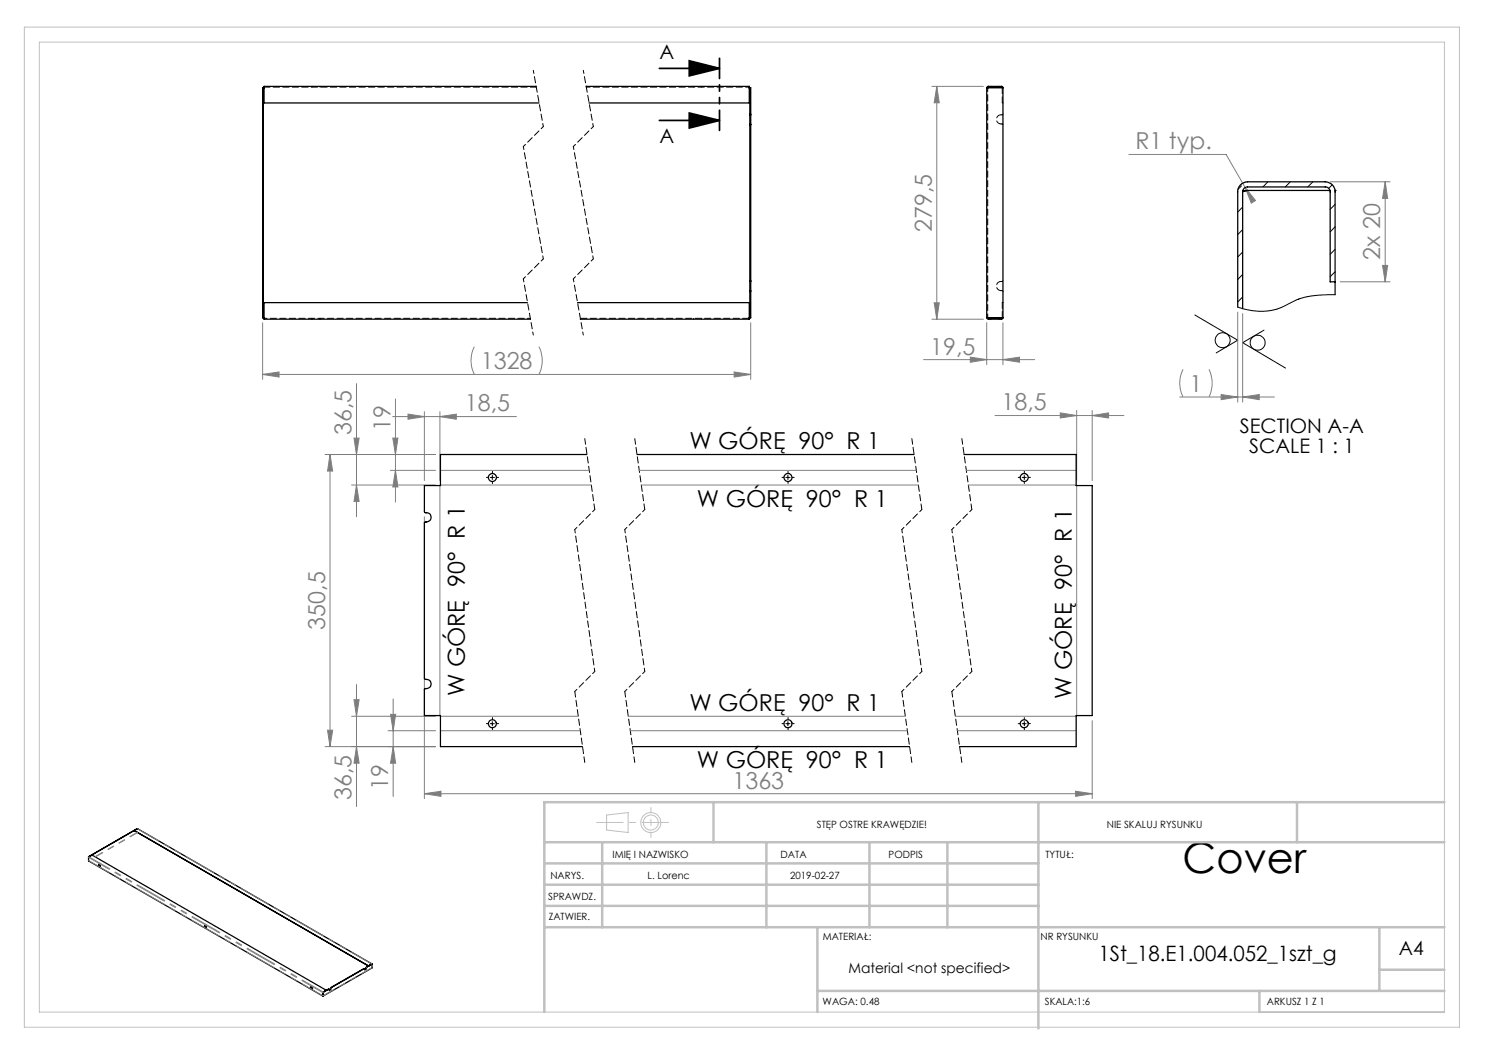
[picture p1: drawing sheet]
<svg xmlns="http://www.w3.org/2000/svg" width="297mm" height="210mm" viewBox="0 0 297 210" stroke-linecap="round" stroke-linejoin="round" font-family="sans-serif">
<g fill="none" stroke="#000" stroke-width=".2">
<path d="M239 63l8.5 5-4.3 2.6M252.8 66l-4.3 2.5 8.6 5.1M98.1 95.5h.8M98.5 95.1v.8M157.2 95.5h.8M157.6 95.1v.8M204.4 95.5h.8M204.9 95.1v.8M98.1 144.7h.8M98.5 144.3v.9M157.2 144.7h.8M157.6 144.3v.9"/>
<path d="M204.4 144.7h.8M204.9 144.3v.9"/>
<circle cx="244.5" cy="68" r="1.5"/>
<circle cx="251.5" cy="68.5" r="1.51"/>
</g>
<path d="M131.9 13.7h12M137.9 12.2l6 1.5-6 1.5zM131.9 24.1h12M137.9 22.6l6 1.5-6 1.5z" fill="none" stroke="#000" stroke-width=".35"/>
<g fill="none" stroke="#c0c0c0" stroke-width=".2">
<path d="M4.9 5.4h287v200h-287zM7.9 8.4h281v194h-281zM121.3 163l4.3-.5v4l-4.3-.5z"/>
<circle cx="130.2" cy="164.5" r="2"/>
<circle cx="130.2" cy="164.5" r="1.49"/>
</g>
<g fill="none" stroke="#808080" stroke-width=".2">
<path d="M186.4 17.3h10.3M187.4 17.3l.5 3.3h-1.1zM187.4 17.3v46.5M225.8 30.9h19.4l3.8 6.6M249 37.5l2.1 2.6-.8 .5zM249 37.5l.5 .9M266 36.4h12M277 36.4l.5 3.3h-1zM277 36.4v20M268 56.4h10M276.5 53.1h1l-.5 3.3zM52.5 74.9l3.3-.5v1z"/>
<path d="M52.5 64.5v11.4M52.5 74.9h97.6M71.3 76.7v26.7M79.1 79.8v20.6M94.9 69.3a6.1 6.1 0 0 0 0 5.6M107.8 69.3a6.1 6.1 0 0 1 0 5.6M146.8 74.4l3.3 .5-3.3 .5zM150.1 64.5v11.4M184.7 71.9h22.2M186.4 63.8h10.3M186.8 60.6h1.1l-.5 3.2zM194.1 71.4l3.2 .5-3.2 .6z"/>
<path d="M197.3 64.5v8.4M200.6 71.9l3.3-.5v1.1zM200.6 64.5v8.4M235.9 79.4h19M236.6 73.9a6.1 6.1 0 0 0 0 5.5M241.8 73.9a6.4 6.4 0 0 1 0 5.5M244.2 78.9l3.3 .5-3.3 .5zM247.5 62.4v18M248.5 79.4l3.3-.5v1zM248.5 62.7v17.7M65 90.9h22.1M66 90.9l.5 3.3h-1z"/>
<path d="M66 90.9v58.4M70.3 97h16.8M70.8 87.6h1l-.5 3.3zM71.3 97l.5 3.3h-1zM78.1 94.1h9M78.5 83.3h24.8M78.6 87.6h1l-.5 3.3zM79.1 94.1l.5 3.3h-1zM81.6 82.8l3.3 .5-3.3 .5zM84.9 82.3v13.8M88 97.1v46M88 83.3l3.3-.5v1z"/>
<path d="M88 82.3v13.8M88.1 97h30.2M88.1 94.1h29.7M127.8 94.1h55.4M128.2 97h55.5M193.3 94.1h21.9M193.6 97h21.6M199 83.1h25.8M212.1 82.6l3.2 .5-3.2 .5zM215.3 82.1v14M215.3 97.1v46M218.4 83.1l3.3-.5v1z"/>
<path d="M218.4 82.1v14M84.9 103.4v56.3M70.8 139.9h1l-.5 3.4zM71.3 136.9v24.4M78.6 139.8v19.5M65 149.3h22.1M65.5 146h1l-.5 3.3zM70.3 143.3h16.8M71.3 149.3l.5 3.3h-1zM77.6 146.1h9.5M78.1 142.9h1l-.5 3.2zM78.6 149.3l.5 3.3h-1z"/>
<path d="M84.9 158.7l3.3-.5v1.1zM84.9 158.7h133.5M88.1 143.3h27.5M88.1 146.1h27.9M125.6 143.3h55.4M126 146.1h55.5M191 143.3h24.2M191.5 146.1h23.7M215.1 158.2l3.3 .5-3.3 .6zM218.4 144.1v15.6"/>
</g>
<g fill="none" stroke="#000" stroke-width=".2" stroke-dasharray="15.2 1.3 1.3 1.3">
<path d="M97.7 95.5h-.4M98.5 96.3v.4M98.5 94.6v-.3M99.3 95.5h.4M156.8 95.5h-.4M157.6 96.3v.4M157.6 94.6v-.3M158.4 95.5h.4M204 95.5h-.4M204.9 96.3v.4M204.9 94.6v-.3M205.7 95.5h.4"/>
<path d="M97.7 144.7h-.4M98.5 145.6v.3M98.5 143.9v-.4M99.3 144.7h.4M156.8 144.7h-.4M157.6 145.6v.3M157.6 143.9v-.4M158.4 144.7h.4M204 144.7h-.4M204.9 145.6v.3M204.9 143.9v-.4M205.7 144.7h.4"/>
</g>
<path d="M106.7 14.1l2 11.2M116.7 14.1l2 11.2M104.7 55.8l2 11.2M114.7 55.8l2 11.2M115 105.9l4 28.4M125 105.9l4 28.4M180.4 105.9l4 28.4M190.4 105.9l4 28.4" fill="none" stroke="#000" stroke-width=".2" stroke-dasharray="1.3 .6" stroke-dashoffset=".6"/>
<g fill="none" stroke="#000" stroke-width=".2" stroke-dasharray="1.3 .6" stroke-dashoffset=".7">
<path d="M104.7 29.3l4 22.5M108.7 25.3l-4 4M114.7 29.3l4 22.5M118.7 25.3l-4 4M108.7 51.8l-4 4M118.7 51.8l-4 4M119 101.9l-4 4M129 101.9l-4 4M184.4 101.9l-4 4M194.4 101.9l-4 4M119 134.3l-4 4M129 134.3l-4 4"/>
<path d="M184.4 134.3l-4 4M194.4 134.3l-4 4"/>
</g>
<path d="M117 87.7l2 14.2M127 87.7l2 14.2M182.4 87.7l2 14.2M192.4 87.7l2 14.2M115 138.3l2 14.2M125 138.3l2 14.2M180.4 138.3l2 14.2M190.4 138.3l2 14.2" fill="none" stroke="#000" stroke-width=".2" stroke-dasharray="1.3 .6" stroke-dashoffset=".1"/>
<path d="M143.9 11.7v14.4" fill="none" stroke="#000" stroke-width=".35" stroke-dasharray="6.3 1.3 1.3 1.3 1.3 1.3" stroke-dashoffset="2.3"/>
<path d="M133.7 164.5h-14.4" fill="none" stroke="#c0c0c0" stroke-width=".2" stroke-dasharray="15.2 1.3 1.3 1.3" stroke-dashoffset="10"/>
<path d="M130.2 161.5v6" fill="none" stroke="#c0c0c0" stroke-width=".2" stroke-dasharray="15.2 1.3 1.3 1.3" stroke-dashoffset="14.1"/>
<g fill="none" stroke="#c0c0c0" stroke-width=".5">
<path d="M108.9 176.9h98.8M108.9 172.7h98.8M108.9 168.4h180M120.4 168.4v17M142.7 160.4v8M153.3 168.4v17M173.9 168.4v17M189.5 168.4v17M207.7 160.4v45.3M259.4 160.4v8M288.9 160.4h-180v42M108.9 181.2h98.8"/>
<path d="M108.9 185.4h180M163.5 198.2h125.4M163.5 185.4v17M251.9 198.2v4.2M275.9 185.4v12.8M275.9 193.9h13"/>
</g>
<path d="M137.9 12.2l6 1.5-6 1.5zM137.9 22.6l6 1.5-6 1.5z" fill="#000"/>
<g fill="#808080">
<path d="M52.5 74.9l3.3-.5v1zM146.8 74.4l3.3 .5-3.3 .5zM249 37.5l1.3 3.1 .8-.5z"/>
<path d="M81.6 82.8l3.3 .5-3.3 .5zM88 83.3l3.3-.5v1z"/>
<path d="M84.9 158.7l3.3-.5v1.1zM215.1 158.2l3.3 .5-3.3 .6zM212.1 82.6l3.2 .5-3.2 .5zM218.4 83.1l3.3-.5v1z"/>
<path d="M186.8 60.6h1.1l-.5 3.2zM187.4 17.3l.5 3.3h-1.1zM276.5 53.1h1l-.5 3.3zM277 36.4l.5 3.3h-1z"/>
<path d="M78.6 149.3l.5 3.3h-1zM78.1 142.9h1l-.5 3.2zM71.3 149.3l.5 3.3h-1zM70.8 139.9h1l-.5 3.4zM65.5 146h1l-.5 3.3zM66 90.9l.5 3.3h-1zM79.1 94.1l.5 3.3h-1zM78.6 87.6h1l-.5 3.3z"/>
<path d="M70.8 87.6h1l-.5 3.3zM71.3 97l.5 3.3h-1z"/>
<path d="M194.1 71.4l3.2 .5-3.2 .6zM200.6 71.9l3.3-.5v1.1zM244.2 78.9l3.3 .5-3.3 .5zM248.5 79.4l3.3-.5v1z"/>
</g>
<g fill="none" stroke="#000" stroke-width=".25">
<path d="M52.7 17.6h.1M52.7 17.6h-.2v46h.2M52.7 17.6v46M52.8 17.6v3h55M107.2 17.3h-54.4v.3M117.2 17.3h32.7v.3M149.9 17.6v3h-32.1M150 17.6h-.1M150 17.6h.1v5.4M150 17.6v5.4M197.3 17.6v45.9M197.7 17.3l-.4 .3"/>
<path d="M197.7 17.4l-.2 .2M197.7 17.4h2.6l.1 .2M197.7 17.3h2.7l.2 .3M197.7 17.3v.1M200.6 17.6h-3.3M200.6 17.6v46M150 23v1.8M150 24.8v31.5M150 25h.1M150 24.8h.1M150 22.8h.1M150 23h.1"/>
<path d="M150.1 23v1.8M150.1 24.8v31.5M248.5 38.4a.96 .96 0 0 1 1-1h15.5a.96 .96 0 0 1 1 1v18h1M248.5 38.4v23.3M249.5 38.1l-1 .3M249.5 38.1l-.9 .1M249.5 38.1h16.5M267 38.1h.1M150 56.3v1.8M150 58.3h.1M150 58.1v5.5M150 58.1h.1"/>
<path d="M150 56.3h.1M150 56.2h.1M150.1 56.3v1.8M150.1 58.1v5.5h-.1M267 58.9v-20.5a1.99 1.99 0 0 0-2-2h-15.5a1.99 1.99 0 0 0-2 2v23M52.8 63.5v.3h53.3M52.8 63.5l-.1 .1M105.5 60.5h-52.7v3M115.5 60.5h34.4v3M149.9 63.5v.3h-33.8M149.9 63.5l.1 .1M197.3 63.5l3.3 .1"/>
<path d="M197.3 63.5l.4 .3M197.5 63.6l.2 .1M197.7 63.7v.1M200.4 63.6v.1h-2.7M200.6 63.6l-.3 .2h-2.6M117.4 90.9h-29.3v6.2h-3.2v5.3l.2 .1a.94 .94 0 0 1 1.1 1 .94 .94 0 0 1-1.1 .9l-.2 .1v31.2l.2 .2a.94 .94 0 0 1 1.1 .9 .94 .94 0 0 1-1.1 .9l-.2 .2v5.2h3.2v6.2h28.4M127.4 90.9h55.4M192.8 90.9h22.4v6.2h3.2v46h-3.2v6.2h-23.3M126.5 149.3h55.4M17.7 171.5l.7-.5 46.8 27M17.7 171.3v.9l46.9 27M17.7 171.3v.1"/>
<path d="M17.7 171.4h.1M19.7 172.9a.2 .2 0 0 1 .3 .1 .2 .2 0 0 1-.1 .3zM19.8 172.9v.2l.2 .2M26.9 166.1l46.8 27.1M26.9 166.1h.1M27.5 165.7l-9.8 5.7M27.5 165.7v.1M27.5 165.7l-9.8 5.6M27.5 165.8l46.9 27M27.5 165.8l-.6 .3M41 185.1v.3l.2 .1M62.2 197.4l.2 .1v.3l-.2-.1z"/>
<path d="M62.2 197.4l.1 .3 .2 .1M64.5 199.2h.1M64.6 199.1v.1M64.6 199.1l-.1 .1M64.6 198.4l-.1 .8M64.6 198.5v.6M64.6 198.5h.1M64.6 199.2h.1M64.6 198.4l.1 .1M64.6 198.4l.1 .8M64.6 199.1l.1 .1M64.7 199.2h-.1"/>
<path d="M65.2 198l-.6 .4M65.2 198v.1M65.8 197.8l-1.2 .6M65.8 197.8l-1.1 .7M66.1 197.6v.2l-.3 .2M66.1 197.6h.1M66.2 197.6l-.3 .4-.1-.2M66.2 197.5h.1M66.2 197.5l-.1 .1M66.2 197.5v.1M72.8 193.7l-6.6 3.8M73.2 193.5l-.2 .4-.2-.2"/>
<path d="M73.2 193.6l-.1 .3h-.2M73.2 193.5h.1M73.3 193.5h.1M73.3 193.5h-.1M73.7 193.2h.1M74.3 192.8h.1M74.3 192.8l-.6 .4M74.4 192.8h.1M74.4 192.8l-1.1 .7M74.4 192.8v.8l-9.8 5.6"/>
<circle cx="98.5" cy="95.5" r=".8"/>
<circle cx="157.6" cy="95.5" r=".8"/>
<circle cx="204.9" cy="95.5" r=".81"/>
<circle cx="98.5" cy="144.8" r=".8"/>
<circle cx="157.6" cy="144.8" r=".8"/>
<circle cx="204.9" cy="144.7" r=".81"/>
<circle cx="41.1" cy="185.4" r=".21"/>
</g>
<path d="M27.5 165.7l46.9 27.1M64.5 198.5l-46.8-27M64.5 199.2l-46.8-27.1M64.6 198.4l-46.8-27" fill="none" stroke="#808080" stroke-width=".2" stroke-dasharray="6.3 1.3 1.3 1.3 1.3 1.3" stroke-dashoffset="1.5"/>
<path d="M64.6 198.5h-.1M64.6 199.1h.1M64.6 198.4h.1M66.2 197.6v.1M73.2 193.5l.1 .1M74.4 192.8h.1" fill="none" stroke="#808080" stroke-width=".2" stroke-dasharray="6.3 1.3 1.3 1.3 1.3 1.3"/>
<path d="M74.4 193.5l-9.7 5.7" fill="none" stroke="#808080" stroke-width=".2" stroke-dasharray="6.3 1.3 1.3 1.3 1.3 1.3" stroke-dashoffset="3.9"/>
<path d="M19.1 171.4l8.4-4.9M27.4 166.5l-8.4 4.8" fill="none" stroke="#808080" stroke-width=".2" stroke-dasharray="6.3 1.3 1.3 1.3 1.3 1.3" stroke-dashoffset="4.7"/>
<path d="M149.9 63.7h-33.8" fill="none" stroke="#000" stroke-width=".2" stroke-dasharray="1.3 .6" stroke-dashoffset="-.1"/>
<path d="M117.3 17.4h32.6M197.5 63.5v-45.9" fill="none" stroke="#000" stroke-width=".2" stroke-dasharray="1.3 .6" stroke-dashoffset=".5"/>
<g fill="none" stroke="#000" stroke-width=".2" stroke-dasharray="1.3 .6">
<path d="M52.8 17.3l.1 .3M52.8 17.4l.1 .2M52.9 17.6h-.1M52.9 17.6l-.4-.1M62.4 17.3v.1M64 17.4v-.1M138.7 17.3v.1M140.3 17.4v-.1M149.8 17.6l.1-.3M149.8 17.6l.1-.2M149.9 17.6h-.1M150.1 17.5l-.3 .1"/>
<path d="M197.5 17.6l.2-.1M197.5 17.6h-.1M197.5 17.6h.1M198.2 17.3v.1M199.8 17.4v-.1M200.5 17.6l-.1-.1M200.6 17.6v-.1M200.2 24.8h.3M200.5 23l.1-.2M200.5 23h-.3M200.6 20.6h-.1M200.6 25l-.1-.2"/>
<path d="M200.2 58.1h.3M200.5 56.3l.1-.2M200.5 56.3h-.3M200.6 58.3l-.1-.2M52.5 63.5h.4M52.8 63.5h.1M52.9 63.5l-.1 .3M52.9 63.5l-.1 .2M62.4 63.7v.1M64 63.8v-.1M138.7 63.7v.1M140.3 63.8v-.1"/>
<path d="M149.8 63.5h.1M149.8 63.5h.4M149.9 63.8l-.1-.3M149.9 63.7l-.1-.2M197.5 63.5h.1M197.5 63.5h-.1M197.7 63.5h-.2M198.2 63.7v.1M199.8 63.8v-.1M200.4 63.5h.1M200.6 63.5h.1M200.6 60.5h-.1"/>
</g>
<path d="M106.1 63.7h-53.3" fill="none" stroke="#000" stroke-width=".2" stroke-dasharray="1.3 .6" stroke-dashoffset=".7"/>
<path d="M52.8 17.4h54.5M200.5 17.6v3M200.5 60.5v3" fill="none" stroke="#000" stroke-width=".2" stroke-dasharray="1.3 .6" stroke-dashoffset=".1"/>
<path d="M200.2 23a.92 .92 0 0 0-.9 .9 .92 .92 0 0 0 .9 .9M200.2 56.3a.92 .92 0 0 0-.9 .9 .92 .92 0 0 0 .9 .9" fill="none" stroke="#000" stroke-width=".2" stroke-dasharray="1.3 .6" stroke-dashoffset=".2"/>
<g fill="none" stroke="#000" stroke-width=".2">
<path d="M247.7 37.7l-.1 .2M248.3 37.2l-.4 .4M249 36.4v.1M253.6 36.4l-1 1M258.1 36.4l-1 1M262.6 36.4l-1.1 1M266.5 37l-.8 .7M248.5 41.4l-1 1M248.5 45.9l-1 1M248.5 50.4l-1 1M248.5 54.9l-1 1M248.5 59.4l-1 1"/>
<path d="M267 58.9l-3.1 .1-2.8 .4-1.9 .6-3 1.6-2.2 .6h-3.2l-1.8-.3-1.5-.5M267 40.9l-1 1M267 45.4l-1 1M267 49.9l-1 1M267 54.4l-1 .9"/>
</g>
<text font-size="8.5" x="236.5" y="174.7">Cover</text>
<g font-size="4.7" fill="#808080">
<text x="227.1" y="29.9">R1 typ.</text>
<text x="186.4" y="46.4" transform="rotate(-90 186.4 46.4)">279,5</text>
<text x="276" y="52" transform="rotate(-90 276 52)">2x 20</text>
<text x="186" y="70.9">19,5</text>
<text x="96.2" y="73.9">1328</text>
<text x="93" y="82.3">18,5</text>
<text x="200.3" y="82.1">18,5</text>
<text x="237.9" y="78.4">1</text>
<text x="70.3" y="87.1" transform="rotate(-90 70.3 87.1)">36,5</text>
<text x="78.1" y="86.2" transform="rotate(-90 78.1 86.2)">19</text>
<text x="65" y="125.9" transform="rotate(-90 65 125.9)">350,5</text>
<text x="70.3" y="160" transform="rotate(-90 70.3 160)">36,5</text>
<text x="77.6" y="158" transform="rotate(-90 77.6 158)">19</text>
<text x="146.5" y="157.7">1363</text>
</g>
<g font-size="4.7">
<text x="137.9" y="89.7">W GÓRĘ 90° R 1</text>
<text x="139.4" y="101.3">W GÓRĘ 90° R 1</text>
<text x="92.9" y="139.2" transform="rotate(-90 92.9 139.2)">W GÓRĘ 90° R 1</text>
<text x="137.9" y="142.2">W GÓRĘ 90° R 1</text>
<text x="214.3" y="139.8" transform="rotate(-90 214.3 139.8)">W GÓRĘ 90° R 1</text>
<text x="139.4" y="153.7">W GÓRĘ 90° R 1</text>
</g>
<text font-size="4.2" x="219.7" y="192.2">1St_18.E1.004.052_1szt_g</text>
<g font-size="4">
<text x="131.9" y="11.8">A</text>
<text x="131.9" y="28.6">A</text>
<text x="248" y="86.7">SECTION A-A</text>
<text x="249.9" y="90.6">SCALE 1 : 1</text>
</g>
<text font-size="3.9" x="279.8" y="190.9">A4</text>
<text font-size="2.8" x="169.7" y="194.6">Material &lt;not specified&gt;</text>
<g font-size="2">
<text x="163.4" y="165.5">STĘP OSTRE KRAWĘDZIE!</text>
<text x="221.4" y="165.6">NIE SKALUJ RYSUNKU</text>
<text x="122.5" y="171.6">IMIĘ I NAZWISKO</text>
<text x="156.1" y="171.6">DATA</text>
<text x="177.7" y="171.6">PODPIS</text>
<text x="209.1" y="171.6">TYTUŁ:</text>
<text x="110.1" y="175.8">NARYS.</text>
<text x="129.5" y="175.8">L. Lorenc</text>
<text x="158" y="175.7">2019-02-27</text>
<text x="109.6" y="180">SPRAWDZ.</text>
<text x="109.7" y="184.1">ZATWIER.</text>
<text x="164.5" y="187.9">MATERIAŁ:</text>
<text x="208.1" y="188.1">NR RYSUNKU</text>
<text x="164.5" y="201">WAGA: 0.48</text>
<text x="209" y="201">SKALA:1:6</text>
<text x="253.4" y="201">ARKUSZ 1 Z 1</text>
</g>
</svg>
